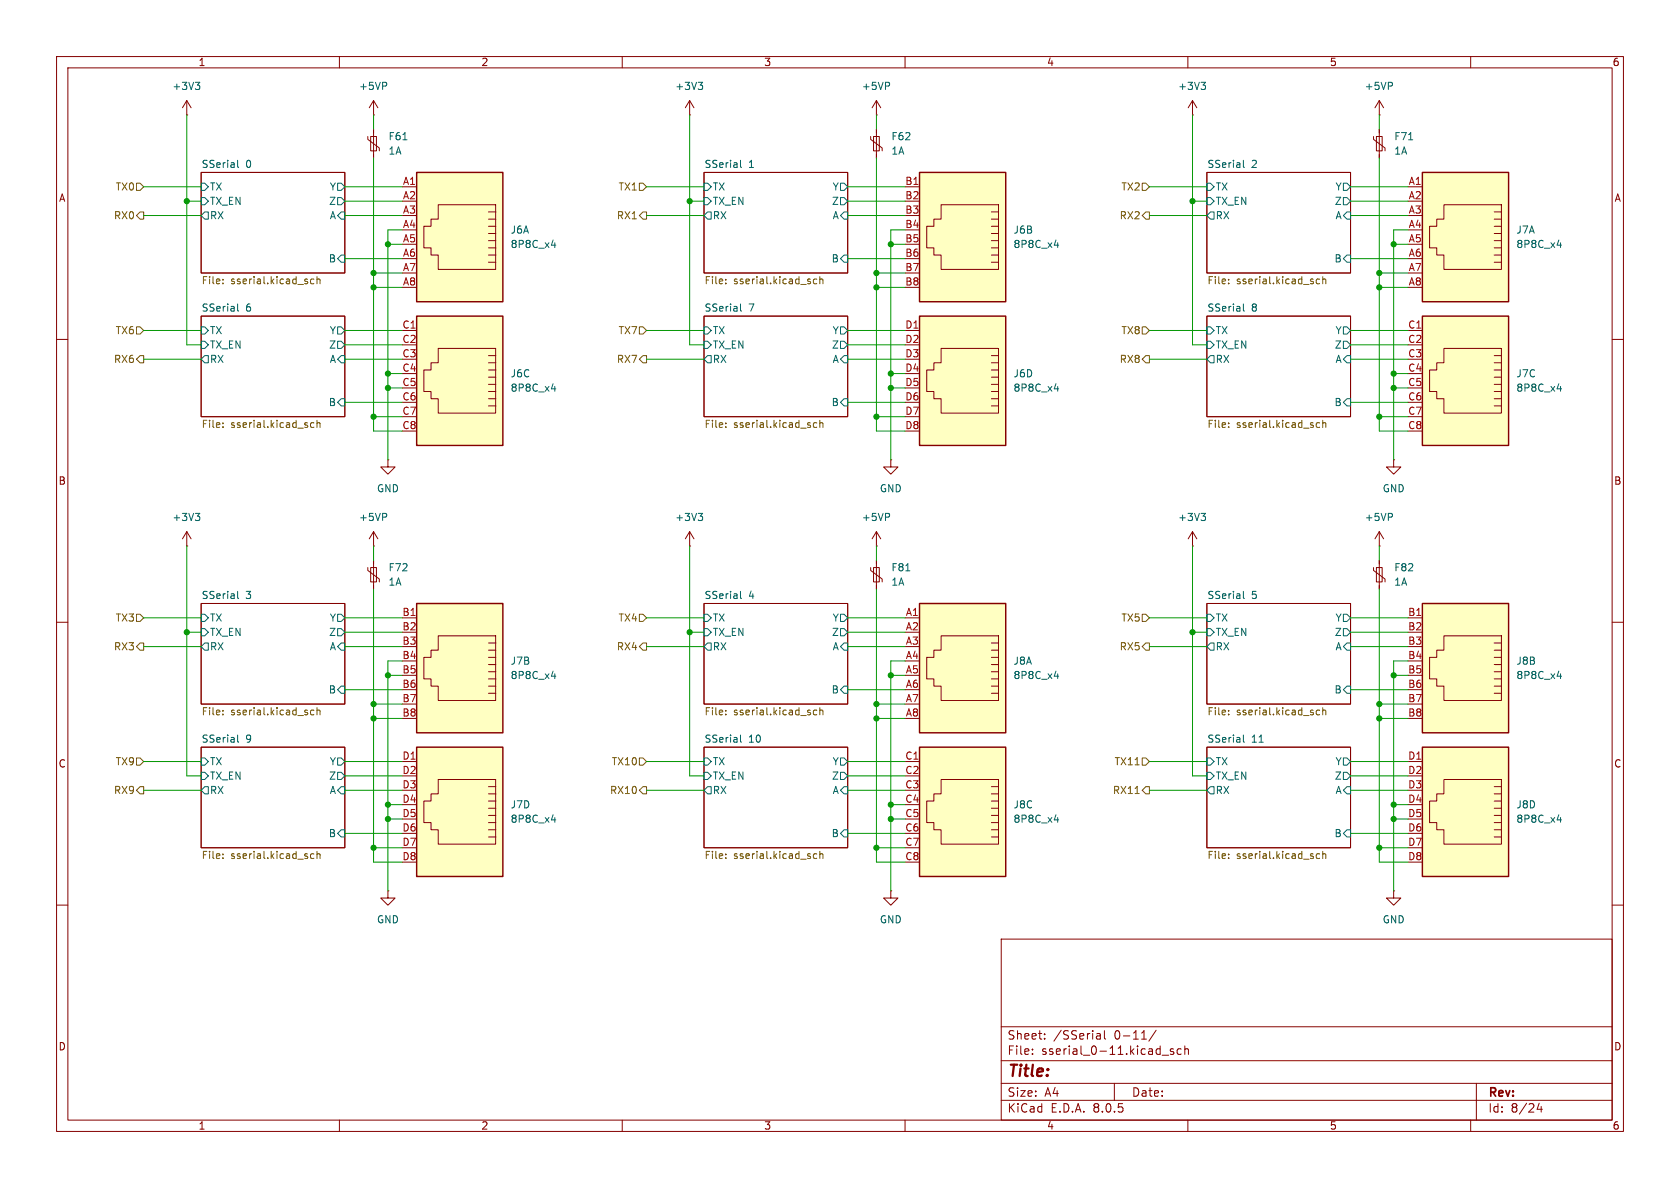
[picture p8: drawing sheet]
<svg xmlns="http://www.w3.org/2000/svg" width="297mm" height="210mm" viewBox="0 0 297 210" stroke-linecap="round" stroke-linejoin="round" font-family="sans-serif">
<g fill="none" stroke="#840000" stroke-width=".18">
<path d="M10 10h277v190h-277zM12 12h273v186h-273zM60 10v2M110 10v2M154.9 17.8l-.7 1.3M154.9 17.8v2.5M154.9 17.8l.8 1.3M160 10v2M210 10v2M243.8 17.8v2.5M243.8 17.8l-.7 1.3M243.8 17.8l.8 1.3"/>
<path d="M260 10v2M35.6 30.5h25.4v17.8h-25.4zM124.5 30.5h25.4v17.8h-25.4zM153.9 24.1v.5l2.1 1.6v.5M154.4 24.1h1v2.6h-1zM154.9 20.3h.1M154.9 22.9v5M213.4 30.5h25.4v17.8h-25.4zM242.8 24.1v.5l2.1 1.6v.5M243.3 24.1h1v2.6h-1zM243.8 20.3h.1M243.8 22.9v5"/>
<path d="M10 60h2M35.6 55.9h25.4v17.8h-25.4zM124.5 55.9h25.4v17.8h-25.4zM213.4 55.9h25.4v17.8h-25.4zM285 60h2M121.9 96.5h.1M121.9 94l-.7 1.3M121.9 94v2.5M121.9 94l.8 1.3M210.8 96.5h.1M210.8 94l-.7 1.3M210.8 94v2.5"/>
<path d="M210.8 94l.8 1.3M246.4 81.3v1.3h1.2l-1.2 1.2-1.3-1.2h1.3M246.4 81.3h.1M10 110h2M35.6 106.7h25.4v17.8h-25.4zM124.5 106.7h25.4v17.8h-25.4zM213.4 106.7h25.4v17.8h-25.4zM285 110h2M35.6 132.1h25.4v17.8h-25.4zM124.5 132.1h25.4v17.8h-25.4zM213.4 132.1h25.4v17.8h-25.4zM10 160h2"/>
<path d="M285 160h2M177 166h108v32h-108zM60 198v2M110 198v2M160 198v2M177 194.5h108M177 191.5h108M177 187.5h108M177 181.5h108M182.5 186.3v.1M182.5 185.5v.1M184.7 183.6v.1"/>
<path d="M184.7 182.8v.1M194 182.7l.5 .1v.9M194.5 183.6l-.5 .1M194.5 183.1h-.5M195.2 182.2v1.3l.3 .2M197 191.5v3M201.8 183.7h.9M204.4 182.1l-1.3 2M205.5 186.5h1.1M207.5 185.5l-.4-.1-.2 .2 .1 .2 .5 .2v.3h-.6M208.8 185.5l-.4-.1-.3 .3v.4l.1 .2h.6M209.5 185.5l.2-.1 .3 .1 .1 .9"/>
<path d="M209.5 184.9v1.5M210 198v2M260 198v2M261 191.5v6.5M272.1 195l-.4 1.1h1M272.5 195.6v1"/>
</g>
<g fill="none" stroke="#006464" stroke-width=".18">
<path d="M157.1 14.6l.2 .2-.2 .4M246 14.6l.2 .2-.2 .4M35.6 38.1l.6-.6h.6v1.2h-.6zM35.6 32.4h.6l.6 .6-.6 .7h-.6zM35.6 34.9h.6l.6 .7-.6 .6h-.6zM42 28.3v1.1l.2 .2M59.7 38.1l.6-.6h.7v1.2h-.7zM59.7 32.4h.6l.7 .6-.7 .7h-.6zM59.7 34.9h.6l.7 .7-.7 .6h-.6zM124.5 32.4h.6l.6 .6-.6 .7h-.6zM124.5 34.9h.6l.6 .7-.6 .6h-.6zM125.1 37.5h.6v1.2h-.6l-.6-.6z"/>
<path d="M130.9 28.3v1.1l.2 .2M148.6 32.4h.6l.7 .6-.7 .7h-.6zM148.6 34.9h.6l.7 .7-.7 .6h-.6zM149.2 37.5h.7v1.2h-.7l-.6-.6zM213.4 32.4h.6l.6 .6-.6 .7h-.6zM213.4 34.9h.6l.6 .7-.6 .6h-.6zM214 37.5h.6v1.2h-.6l-.6-.6zM219.8 28.3v1.1l.2 .2M237.5 32.4h.6l.7 .6-.7 .7h-.6zM237.5 34.9h.6l.7 .7-.7 .6h-.6zM238.1 37.5h.7v1.2h-.7l-.6-.6zM249 24.7h.8"/>
<path d="M35.6 57.8h.6l.6 .6-.6 .7h-.6zM42 53.7v1.1l.2 .2M59.7 57.8h.6l.7 .6-.7 .7h-.6zM59.7 45.7l.6-.6h.7v1.3h-.7zM124.5 57.8h.6l.6 .6-.6 .7h-.6zM130.9 53.7v1.1l.2 .2M148.6 57.8h.6l.7 .6-.7 .7h-.6zM149.2 45.1h.7v1.3h-.7l-.6-.7zM213.4 57.8h.6l.6 .6-.6 .7h-.6zM219.8 53.7v1.1l.2 .2M237.5 57.8h.6l.7 .6-.7 .7h-.6zM238.1 45.1h.7v1.3h-.7l-.6-.7z"/>
<path d="M35.6 60.3h.6l.6 .7-.6 .6h-.6zM36.2 62.9h.6v1.2h-.6l-.6-.6zM59.7 71.1l.6-.6h.7v1.3h-.7zM59.7 60.3h.6l.7 .7-.7 .6h-.6zM60.3 62.9h.7v1.2h-.7l-.6-.6zM124.5 60.3h.6l.6 .7-.6 .6h-.6zM125.1 62.9h.6v1.2h-.6l-.6-.6zM148.6 60.3h.6l.7 .7-.7 .6h-.6zM149.2 62.9h.7v1.2h-.7l-.6-.6zM149.2 70.5h.7v1.3h-.7l-.6-.7zM213.4 60.3h.6l.6 .7-.6 .6h-.6zM214 62.9h.6v1.2h-.6l-.6-.6z"/>
<path d="M237.5 60.3h.6l.7 .7-.7 .6h-.6zM238.1 62.9h.7v1.2h-.7l-.6-.6zM238.1 70.5h.7v1.3h-.7l-.6-.7zM123.4 90.7h.8l-.4 .5M124 91.2l.2 .3v.3l-.2 .2M212.3 90.7h.8l-.4 .5M212.9 91.2l.2 .3v.3l-.2 .2M35.6 114.3l.6-.6h.6v1.2h-.6zM35.6 108.6h.6l.6 .6-.6 .7h-.6zM35.6 111.1h.6l.6 .7-.6 .6h-.6zM42 104.5v1.1l.2 .2M59.7 108.6h.6l.7 .6-.7 .7h-.6z"/>
<path d="M59.7 111.1h.6l.7 .7-.7 .6h-.6zM60.3 113.7h.7v1.2h-.7l-.6-.6zM124.5 108.6h.6l.6 .6-.6 .7h-.6zM124.5 111.1h.6l.6 .7-.6 .6h-.6zM125.1 113.7h.6v1.2h-.6l-.6-.6zM130.9 104.5v1.1l.2 .2M148.6 108.6h.6l.7 .6-.7 .7h-.6zM148.6 111.1h.6l.7 .7-.7 .6h-.6zM149.2 113.7h.7v1.2h-.7l-.6-.6zM213.4 108.6h.6l.6 .6-.6 .7h-.6zM213.4 111.1h.6l.6 .7-.6 .6h-.6zM214 113.7h.6v1.2h-.6l-.6-.6z"/>
<path d="M219.8 104.5v1.1l.2 .2M237.5 108.6h.6l.7 .6-.7 .7h-.6zM237.5 111.1h.6l.7 .7-.7 .6h-.6zM238.1 113.7h.7v1.2h-.7l-.6-.6zM35.6 134h.6l.6 .6-.6 .7h-.6zM35.6 136.5h.6l.6 .7-.6 .6h-.6zM36.2 139.1h.6v1.2h-.6l-.6-.6zM42 129.9v1.1l.2 .2M59.7 139.7l.6-.6h.7v1.2h-.7zM59.7 134h.6l.7 .6-.7 .7h-.6zM59.7 136.5h.6l.7 .7-.7 .6h-.6zM60.3 121.3h.7v1.3h-.7l-.6-.7z"/>
<path d="M124.5 134h.6l.6 .6-.6 .7h-.6zM124.5 136.5h.6l.6 .7-.6 .6h-.6zM125.1 139.1h.6v1.2h-.6l-.6-.6zM130.9 129.9v1.1l.2 .2M148.6 134h.6l.7 .6-.7 .7h-.6zM148.6 136.5h.6l.7 .7-.7 .6h-.6zM149.2 139.1h.7v1.2h-.7l-.6-.6zM149.2 121.3h.7v1.3h-.7l-.6-.7zM213.4 134h.6l.6 .6-.6 .7h-.6zM213.4 136.5h.6l.6 .7-.6 .6h-.6zM214 139.1h.6v1.2h-.6l-.6-.6zM219.8 129.9v1.1l.2 .2"/>
<path d="M237.5 134h.6l.7 .6-.7 .7h-.6zM237.5 136.5h.6l.7 .7-.7 .6h-.6zM238.1 139.1h.7v1.2h-.7l-.6-.6zM238.1 121.3h.7v1.3h-.7l-.6-.7zM59.7 147.3l.6-.6h.7v1.3h-.7zM149.2 146.7h.7v1.3h-.7l-.6-.7zM238.1 146.7h.7v1.3h-.7l-.6-.7z"/>
</g>
<g fill="none" stroke="#725600" stroke-width=".18">
<path d="M39.4 49.4v.1M39.4 50v.2M55.5 49.4l-.4-.1-.2 .3 .1 .5h.5M56 48.9v1.3M56 49.4l.2-.1 .3 .1 .1 .8M128.3 49.4v.1M128.3 50v.2M144.4 49.4l-.4-.1-.2 .3 .1 .5h.5M144.9 49.4l.2-.1 .3 .1 .1 .8M144.9 48.9v1.3M217.2 49.4v.1M217.2 50v.2"/>
<path d="M233.3 49.4l-.4-.1-.2 .3 .1 .5h.5M233.8 48.9v1.3M233.8 49.4l.2-.1 .3 .1 .1 .8M39.4 75.4v.2M39.4 74.8v.1M55.5 74.8l-.4-.1-.2 .3 .1 .5h.5M56 74.8l.2-.1 .3 .1 .1 .8M56 74.3v1.3M128.3 75.4v.2M128.3 74.8v.1M144.4 74.8l-.4-.1-.2 .3 .1 .5h.5M144.9 74.8l.2-.1 .3 .1 .1 .8"/>
<path d="M144.9 74.3v1.3M217.2 75.4v.2M217.2 74.8v.1M233.3 74.8l-.4-.1-.2 .3 .1 .5h.5M233.8 74.8l.2-.1 .3 .1 .1 .8M233.8 74.3v1.3M39.4 125.6v.1M39.4 126.2v.2M55.5 125.6l-.4-.1-.2 .3 .1 .5h.5M56 125.1v1.3M56 125.6l.2-.1 .3 .1 .1 .8M128.3 125.6v.1"/>
<path d="M128.3 126.2v.2M144.4 125.6l-.4-.1-.2 .3 .1 .5h.5M144.9 125.6l.2-.1 .3 .1 .1 .8M144.9 125.1v1.3M217.2 125.6v.1M217.2 126.2v.2M233.3 125.6l-.4-.1-.2 .3 .1 .5h.5M233.8 125.1v1.3M233.8 125.6l.2-.1 .3 .1 .1 .8M39.4 151v.1M39.4 151.6v.2M55.5 151l-.4-.1-.2 .3 .1 .5h.5"/>
<path d="M56 150.5v1.3M56 151l.2-.1 .3 .1 .1 .8M128.3 151v.1M128.3 151.6v.2M144.4 151l-.4-.1-.2 .3 .1 .5h.5M144.9 151l.2-.1 .3 .1 .1 .8M144.9 150.5v1.3M217.2 151v.1M217.2 151.6v.2M233.3 151l-.4-.1-.2 .3 .1 .5h.5M233.8 150.5v1.3M233.8 151l.2-.1 .3 .1 .1 .8"/>
</g>
<path d="M251.5 30.5h15.2v22.8h-15.2z" fill="#ffffc2"/>
<path d="M251.5 30.5h15.2v22.8h-15.2z" fill="none" stroke="#840000" stroke-width=".25"/>
<g fill="none" stroke="#840000" stroke-width=".18">
<path d="M210.8 17.8l-.7 1.3M210.8 17.8v2.5M210.8 17.8l.8 1.3M210.8 20.3h.1M248.9 33h2.6M255.3 36.2h10.1v11.4h-10.1v-2.5h-1.3v-1.3h-1.3v-3.8h1.3v-1.3h1.3zM264.2 37.5h1.2M264.2 38.7h1.2M264.2 40h1.2M264.2 41.3h1.2M264.2 42.5h1.2M264.2 43.8h1.2"/>
<path d="M264.2 45.1h1.2M264.2 46.4h1.2"/>
</g>
<path d="M212.3 14.5h.8l-.4 .5M212.9 15l.2 .3v.3l-.2 .2M275.3 43.3h.8M275.9 42.9v.9" fill="none" stroke="#006464" stroke-width=".18"/>
<path d="M162.6 30.5h15.2v22.8h-15.2z" fill="#ffffc2"/>
<path d="M162.6 30.5h15.2v22.8h-15.2z" fill="none" stroke="#840000" stroke-width=".25"/>
<path d="M160 33h2.6M166.4 36.2h10.1v11.4h-10.1v-2.5h-1.3v-1.3h-1.3v-3.8h1.3v-1.3h1.3zM175.3 37.5h1.2M175.3 38.7h1.2M175.3 40h1.2M175.3 41.3h1.2M175.3 42.5h1.2M175.3 43.8h1.2M175.3 45.1h1.2M175.3 46.4h1.2M246.4 157.5v1.3h1.2l-1.2 1.2-1.3-1.2h1.3M246.4 157.5h.1" fill="none" stroke="#840000" stroke-width=".18"/>
<path d="M186.4 43.3h.8M187 42.9v.9" fill="none" stroke="#006464" stroke-width=".18"/>
<path d="M162.6 132.1h15.2v22.8h-15.2z" fill="#ffffc2"/>
<path d="M162.6 132.1h15.2v22.8h-15.2z" fill="none" stroke="#840000" stroke-width=".25"/>
<g fill="none" stroke="#840000" stroke-width=".18">
<path d="M66 99.1v5M68.6 81.3v1.3h1.2l-1.2 1.2-1.3-1.2h1.3M68.6 81.3h.1M65 100.3v.5l2.1 1.6v.5M65.5 100.3h1v2.6h-1zM160 134.6h2.6M166.4 137.8h10.1v11.4h-10.1v-2.5h-1.3v-1.3h-1.3v-3.8h1.3v-1.3h1.3zM175.3 139.1h1.2M175.3 140.3h1.2M175.3 141.6h1.2M175.3 142.9h1.2M175.3 144.1h1.2"/>
<path d="M175.3 145.4h1.2M175.3 146.7h1.2M175.3 148h1.2"/>
</g>
<path d="M186.4 144.9h.8M187 144.5v.9" fill="none" stroke="#006464" stroke-width=".18"/>
<path d="M73.7 30.5h15.2v22.8h-15.2z" fill="#ffffc2"/>
<path d="M73.7 30.5h15.2v22.8h-15.2z" fill="none" stroke="#840000" stroke-width=".25"/>
<g fill="none" stroke="#840000" stroke-width=".18">
<path d="M71.1 33h2.6M77.5 36.2h10.1v11.4h-10.1v-2.5h-1.3v-1.3h-1.3v-3.8h1.3v-1.3h1.3zM86.4 37.5h1.2M86.4 38.7h1.2M86.4 40h1.2M86.4 41.3h1.2M86.4 42.5h1.2M86.4 43.8h1.2M86.4 45.1h1.2M86.4 46.4h1.2M33 96.5h.1M33 94l-.7 1.3"/>
<path d="M33 94v2.5M33 94l.8 1.3M66 96.5h.1M66 94l-.7 1.3M66 94v2.5M66 94l.8 1.3M154.9 96.5h.1M154.9 94l-.7 1.3M154.9 94v2.5M154.9 94l.8 1.3M157.5 157.5v1.3h1.2l-1.2 1.2-1.3-1.2h1.3M157.5 157.5h.1"/>
</g>
<path d="M97.5 43.3h.8M98.1 42.9v.9M34.5 90.7h.8l-.4 .5M35.1 91.2l.2 .3v.3l-.2 .2M68.2 90.8l.2 .2-.2 .4M157.1 90.8l.2 .2-.2 .4" fill="none" stroke="#006464" stroke-width=".18"/>
<path d="M162.6 106.7h15.2v22.8h-15.2z" fill="#ffffc2"/>
<path d="M162.6 106.7h15.2v22.8h-15.2z" fill="none" stroke="#840000" stroke-width=".25"/>
<g fill="none" stroke="#840000" stroke-width=".18">
<path d="M154.9 99.1v5M153.9 100.3v.5l2.1 1.6v.5M154.4 100.3h1v2.6h-1zM160 109.2h2.6M166.4 112.4h10.1v11.4h-10.1v-2.5h-1.3v-1.3h-1.3v-3.8h1.3v-1.3h1.3zM175.3 113.7h1.2M175.3 114.9h1.2M175.3 116.2h1.2M175.3 117.5h1.2M175.3 118.7h1.2M175.3 120h1.2M175.3 121.3h1.2"/>
<path d="M175.3 122.6h1.2"/>
</g>
<path d="M160.1 100.9h.8M186.4 119.5h.8M187 119.1v.9" fill="none" stroke="#006464" stroke-width=".18"/>
<path d="M162.6 55.9h15.2v22.8h-15.2z" fill="#ffffc2"/>
<path d="M162.6 55.9h15.2v22.8h-15.2z" fill="none" stroke="#840000" stroke-width=".25"/>
<g fill="none" stroke="#840000" stroke-width=".18">
<path d="M121.9 17.8l-.7 1.3M121.9 17.8v2.5M121.9 17.8l.8 1.3M121.9 20.3h.1M160 58.4h2.6M166.4 61.6h10.1v11.4h-10.1v-2.5h-1.3v-1.3h-1.3v-3.8h1.3v-1.3h1.3zM175.3 62.9h1.2M175.3 64.1h1.2M175.3 65.4h1.2M175.3 66.7h1.2M175.3 67.9h1.2M175.3 69.2h1.2"/>
<path d="M175.3 70.5h1.2M175.3 71.8h1.2"/>
</g>
<path d="M123.4 14.5h.8l-.4 .5M124 15l.2 .3v.3l-.2 .2M186.4 68.7h.8M187 68.3v.9" fill="none" stroke="#006464" stroke-width=".18"/>
<path d="M73.7 55.9h15.2v22.8h-15.2z" fill="#ffffc2"/>
<path d="M73.7 55.9h15.2v22.8h-15.2z" fill="none" stroke="#840000" stroke-width=".25"/>
<g fill="none" stroke="#840000" stroke-width=".18">
<path d="M33 17.8l-.7 1.3M33 17.8v2.5M33 17.8l.8 1.3M66 17.8v2.5M66 17.8l-.7 1.3M66 17.8l.8 1.3M33 20.3h.1M65 24.1v.5l2.1 1.6v.5M65.5 24.1h1v2.6h-1zM66 20.3h.1M66 22.9v5M71.1 58.4h2.6"/>
<path d="M77.5 61.6h10.1v11.4h-10.1v-2.5h-1.3v-1.3h-1.3v-3.8h1.3v-1.3h1.3zM86.4 62.9h1.2M86.4 64.1h1.2M86.4 65.4h1.2M86.4 66.7h1.2M86.4 67.9h1.2M86.4 69.2h1.2M86.4 70.5h1.2M86.4 71.8h1.2M157.5 81.3v1.3h1.2l-1.2 1.2-1.3-1.2h1.3M157.5 81.3h.1"/>
</g>
<path d="M34.5 14.5h.8l-.4 .5M35.1 15l.2 .3v.3l-.2 .2M68.2 14.6l.2 .2-.2 .4M71.2 24.7h.8M97.5 68.7h.8M98.1 68.3v.9" fill="none" stroke="#006464" stroke-width=".18"/>
<path d="M251.5 132.1h15.2v22.8h-15.2z" fill="#ffffc2"/>
<path d="M251.5 132.1h15.2v22.8h-15.2z" fill="none" stroke="#840000" stroke-width=".25"/>
<path d="M248.9 134.6h2.6M255.3 137.8h10.1v11.4h-10.1v-2.5h-1.3v-1.3h-1.3v-3.8h1.3v-1.3h1.3zM264.2 139.1h1.2M264.2 140.3h1.2M264.2 141.6h1.2M264.2 142.9h1.2M264.2 144.1h1.2M264.2 145.4h1.2M264.2 146.7h1.2M264.2 148h1.2" fill="none" stroke="#840000" stroke-width=".18"/>
<path d="M275.3 144.9h.8M275.9 144.5v.9" fill="none" stroke="#006464" stroke-width=".18"/>
<path d="M251.5 106.7h15.2v22.8h-15.2z" fill="#ffffc2"/>
<path d="M251.5 106.7h15.2v22.8h-15.2z" fill="none" stroke="#840000" stroke-width=".25"/>
<g fill="none" stroke="#840000" stroke-width=".18">
<path d="M243.8 96.5h.1M243.8 94v2.5M243.8 99.1v5M243.8 94l-.7 1.3M243.8 94l.8 1.3M242.8 100.3v.5l2.1 1.6v.5M243.3 100.3h1v2.6h-1zM248.9 109.2h2.6M255.3 112.4h10.1v11.4h-10.1v-2.5h-1.3v-1.3h-1.3v-3.8h1.3v-1.3h1.3zM264.2 113.7h1.2M264.2 114.9h1.2M264.2 116.2h1.2"/>
<path d="M264.2 117.5h1.2M264.2 118.7h1.2M264.2 120h1.2M264.2 121.3h1.2M264.2 122.6h1.2"/>
</g>
<path d="M246 90.8l.2 .2-.2 .4M275.3 119.5h.8M275.9 119.1v.9" fill="none" stroke="#006464" stroke-width=".18"/>
<path d="M73.7 132.1h15.2v22.8h-15.2z" fill="#ffffc2"/>
<path d="M73.7 132.1h15.2v22.8h-15.2z" fill="none" stroke="#840000" stroke-width=".25"/>
<path d="M71.1 134.6h2.6M77.5 137.8h10.1v11.4h-10.1v-2.5h-1.3v-1.3h-1.3v-3.8h1.3v-1.3h1.3zM86.4 139.1h1.2M86.4 140.3h1.2M86.4 141.6h1.2M86.4 142.9h1.2M86.4 144.1h1.2M86.4 145.4h1.2M86.4 146.7h1.2M86.4 148h1.2" fill="none" stroke="#840000" stroke-width=".18"/>
<path d="M97.5 144.9h.8M98.1 144.5v.9" fill="none" stroke="#006464" stroke-width=".18"/>
<path d="M73.7 106.7h15.2v22.8h-15.2z" fill="#ffffc2"/>
<path d="M73.7 106.7h15.2v22.8h-15.2z" fill="none" stroke="#840000" stroke-width=".25"/>
<path d="M71.1 109.2h2.6M77.5 112.4h10.1v11.4h-10.1v-2.5h-1.3v-1.3h-1.3v-3.8h1.3v-1.3h1.3zM86.4 113.7h1.2M86.4 114.9h1.2M86.4 116.2h1.2M86.4 117.5h1.2M86.4 118.7h1.2M86.4 120h1.2M86.4 121.3h1.2M86.4 122.6h1.2M68.6 157.5v1.3h1.2l-1.2 1.2-1.3-1.2h1.3M68.6 157.5h.1" fill="none" stroke="#840000" stroke-width=".18"/>
<path d="M97.5 119.5h.8M98.1 119.1v.9" fill="none" stroke="#006464" stroke-width=".18"/>
<path d="M251.5 55.9h15.2v22.8h-15.2z" fill="#ffffc2"/>
<path d="M251.5 55.9h15.2v22.8h-15.2z" fill="none" stroke="#840000" stroke-width=".25"/>
<path d="M248.9 58.4h2.6M255.3 61.6h10.1v11.4h-10.1v-2.5h-1.3v-1.3h-1.3v-3.8h1.3v-1.3h1.3zM264.2 62.9h1.2M264.2 64.1h1.2M264.2 65.4h1.2M264.2 66.7h1.2M264.2 67.9h1.2M264.2 69.2h1.2M264.2 70.5h1.2M264.2 71.8h1.2" fill="none" stroke="#840000" stroke-width=".18"/>
<path d="M275.3 68.7h.8M275.9 68.3v.9" fill="none" stroke="#006464" stroke-width=".18"/>
<g fill="none" stroke="#725600" stroke-width=".18">
<path d="M24.1 32.4h.7l.6 .6-.6 .7h-.7zM24.8 37.5h.6v1.2h-.6l-.7-.6zM113 32.4h.7l.6 .6-.6 .7h-.7zM113.7 37.5h.6v1.2h-.6l-.7-.6zM201.9 32.4h.7l.6 .6-.6 .7h-.7zM202.6 37.5h.6v1.2h-.6l-.7-.6zM24.1 57.8h.7l.6 .6-.6 .7h-.7zM113 57.8h.7l.6 .6-.6 .7h-.7zM201.9 57.8h.7l.6 .6-.6 .7h-.7zM24.8 62.9h.6v1.2h-.6l-.7-.6zM113.7 62.9h.6v1.2h-.6l-.7-.6zM202.6 62.9h.6v1.2h-.6l-.7-.6z"/>
<path d="M24.1 108.6h.7l.6 .6-.6 .7h-.7zM24.1 114.3l.7-.6h.6v1.2h-.6zM113 108.6h.7l.6 .6-.6 .7h-.7zM113.7 113.7h.6v1.2h-.6l-.7-.6zM201.9 108.6h.7l.6 .6-.6 .7h-.7zM202.6 113.7h.6v1.2h-.6l-.7-.6zM24.1 134h.7l.6 .6-.6 .7h-.7zM24.8 139.1h.6v1.2h-.6l-.7-.6zM113 134h.7l.6 .6-.6 .7h-.7zM113.7 139.1h.6v1.2h-.6l-.7-.6zM201.9 134h.7l.6 .6-.6 .7h-.7zM202.6 139.1h.6v1.2h-.6l-.7-.6z"/>
<path d="M200.7 140.3h.7"/>
</g>
<g fill="none" stroke="#009600" stroke-width=".18">
<path d="M25.4 33h10.2M25.4 38.1h10.2M33 35.6h2.6M33 20.3v40.7h2.6M61 33h10.1M61 35.6h10.1M61 38.1h10.1M66 20.3v2.6M66 27.9v48.3h5.1M114.3 33h10.2M114.3 38.1h10.2M121.9 20.3v40.7h2.6"/>
<path d="M121.9 35.6h2.6M149.9 33h10.1M149.9 35.6h10.1M149.9 38.1h10.1M154.9 20.3v2.6M154.9 27.9v48.3h5.1M203.2 33h10.2M203.2 38.1h10.2M210.8 35.6h2.6M210.8 20.3v40.7h2.6M238.8 33h10.1M238.8 35.6h10.1"/>
<path d="M238.8 38.1h10.1M243.8 20.3v2.6M243.8 27.9v48.3h5.1M25.4 58.4h10.2M61 58.4h10.1M61 45.7h10.1M66 50.8h5.1M66 48.3h5.1M68.6 43.2h2.5M71.1 40.6h-2.5v40.7M114.3 58.4h10.2M149.9 58.4h10.1"/>
<path d="M149.9 45.7h10.1M154.9 50.8h5.1M154.9 48.3h5.1M157.5 43.2h2.5M160 40.6h-2.5v40.7M203.2 58.4h10.2M238.8 58.4h10.1M238.8 45.7h10.1M243.8 50.8h5.1M243.8 48.3h5.1M246.4 43.2h2.5M248.9 40.6h-2.5v40.7"/>
<path d="M25.4 63.5h10.2M61 63.5h10.1M61 61h10.1M61 71.1h10.1M66 73.7h5.1M68.6 68.6h2.5M68.6 66h2.5M114.3 63.5h10.2M149.9 63.5h10.1M149.9 61h10.1M149.9 71.1h10.1M154.9 73.7h5.1"/>
<path d="M157.5 68.6h2.5M157.5 66h2.5M203.2 63.5h10.2M238.8 63.5h10.1M238.8 61h10.1M238.8 71.1h10.1M243.8 73.7h5.1M246.4 68.6h2.5M246.4 66h2.5M33 96.5v40.7h2.6M66 96.5v2.6M121.9 96.5v40.7h2.6"/>
<path d="M154.9 96.5v2.6M210.8 96.5v40.7h2.6M243.8 96.5v2.6M25.4 114.3h10.2M25.4 109.2h10.2M33 111.8h2.6M61 111.8h10.1M61 114.3h10.1M61 109.2h10.1M66 104.1v48.3h5.1M68.6 119.4h2.5M71.1 116.8h-2.5v40.7"/>
<path d="M114.3 114.3h10.2M114.3 109.2h10.2M121.9 111.8h2.6M149.9 111.8h10.1M149.9 114.3h10.1M149.9 109.2h10.1M154.9 104.1v48.3h5.1M157.5 119.4h2.5M160 116.8h-2.5v40.7M203.2 114.3h10.2M203.2 109.2h10.2M210.8 111.8h2.6"/>
<path d="M238.8 111.8h10.1M238.8 114.3h10.1M238.8 109.2h10.1M243.8 104.1v48.3h5.1M246.4 119.4h2.5M248.9 116.8h-2.5v40.7M25.4 134.6h10.2M25.4 139.7h10.2M61 134.6h10.1M61 137.2h10.1M61 139.7h10.1M61 121.9h10.1"/>
<path d="M66 127h5.1M66 124.5h5.1M114.3 134.6h10.2M114.3 139.7h10.2M149.9 134.6h10.1M149.9 137.2h10.1M149.9 139.7h10.1M149.9 121.9h10.1M154.9 127h5.1M154.9 124.5h5.1M203.2 134.6h10.2M203.2 139.7h10.2"/>
<path d="M238.8 134.6h10.1M238.8 137.2h10.1M238.8 139.7h10.1M238.8 121.9h10.1M243.8 127h5.1M243.8 124.5h5.1M61 147.3h10.1M66 149.9h5.1M68.6 142.2h2.5M68.6 144.8h2.5M149.9 147.3h10.1M154.9 149.9h5.1"/>
<path d="M157.5 142.2h2.5M157.5 144.8h2.5M238.8 147.3h10.1M243.8 149.9h5.1M246.4 142.2h2.5M246.4 144.8h2.5"/>
</g>
<g fill="#009600" stroke="#009600" stroke-width=".18">
<circle cx="157.5" cy="43.2" r=".46"/>
<circle cx="154.9" cy="48.3" r=".46"/>
<circle cx="210.8" cy="35.6" r=".46"/>
<circle cx="154.9" cy="50.8" r=".46"/>
<circle cx="157.5" cy="66" r=".46"/>
<circle cx="157.5" cy="119.4" r=".46"/>
<circle cx="154.9" cy="73.7" r=".46"/>
<circle cx="157.5" cy="68.6" r=".46"/>
<circle cx="121.9" cy="35.6" r=".46"/>
<circle cx="121.9" cy="111.8" r=".46"/>
<circle cx="154.9" cy="124.5" r=".46"/>
<circle cx="154.9" cy="127" r=".46"/>
<circle cx="157.5" cy="142.2" r=".46"/>
<circle cx="157.5" cy="144.8" r=".46"/>
<circle cx="154.9" cy="149.9" r=".46"/>
<circle cx="210.8" cy="111.8" r=".46"/>
<circle cx="66" cy="48.3" r=".46"/>
<circle cx="68.6" cy="43.2" r=".46"/>
<circle cx="68.6" cy="66" r=".46"/>
<circle cx="66" cy="50.8" r=".46"/>
<circle cx="33" cy="35.6" r=".46"/>
<circle cx="246.4" cy="142.2" r=".46"/>
<circle cx="246.4" cy="144.8" r=".46"/>
<circle cx="246.4" cy="119.4" r=".46"/>
<circle cx="243.8" cy="124.5" r=".46"/>
<circle cx="243.8" cy="149.9" r=".46"/>
<circle cx="243.8" cy="127" r=".46"/>
<circle cx="68.6" cy="144.8" r=".46"/>
<circle cx="68.6" cy="142.2" r=".46"/>
<circle cx="66" cy="127" r=".46"/>
<circle cx="66" cy="124.5" r=".46"/>
<circle cx="68.6" cy="119.4" r=".46"/>
<circle cx="66" cy="149.9" r=".46"/>
<circle cx="243.8" cy="50.8" r=".46"/>
<circle cx="243.8" cy="48.3" r=".46"/>
<circle cx="246.4" cy="66" r=".46"/>
<circle cx="243.8" cy="73.7" r=".46"/>
<circle cx="246.4" cy="43.2" r=".46"/>
<circle cx="246.4" cy="68.6" r=".46"/>
<circle cx="68.6" cy="68.6" r=".46"/>
<circle cx="66" cy="73.7" r=".46"/>
<circle cx="33" cy="111.8" r=".46"/>
</g>
<text font-size="2.8" fill="#840000" x="178" y="190.9">Title:</text>
<g font-size="2.1" fill="#840000">
<text x="178" y="184">Sheet:</text>
<text x="186.2" y="184">/SSerial</text>
<text x="197" y="184">0-11/</text>
<text x="178" y="186.7">File:</text>
<text x="184.1" y="186.7">sserial_0-11.kicad_sch</text>
<text x="178" y="196.9">KiCad</text>
<text x="178" y="194.1">Size:</text>
<text x="184.7" y="194.1">A4</text>
<text x="185.7" y="196.9">E.D.A.</text>
<text x="193.3" y="196.9">8.0.5</text>
<text x="200" y="194.1">Date:</text>
<text x="263" y="194.3">Rev:</text>
<text x="263" y="196.9">Id:</text>
<text x="267.1" y="196.9">8/24</text>
</g>
<g font-size="1.8" fill="#840000">
<text x="35" y="11.9">1</text>
<text x="85" y="11.9">2</text>
<text x="135" y="11.9">3</text>
<text x="185" y="11.9">4</text>
<text x="235" y="11.9">5</text>
<text x="285" y="11.9">6</text>
<text x="10.3" y="35.9">A</text>
<text x="285.3" y="35.9">A</text>
<text x="10.3" y="85.9">B</text>
<text x="285.3" y="85.9">B</text>
<text x="10.3" y="135.9">C</text>
<text x="285.3" y="135.9">C</text>
<text x="10.3" y="185.9">D</text>
<text x="285.3" y="185.9">D</text>
<text x="35" y="199.9">1</text>
<text x="85" y="199.9">2</text>
<text x="135" y="199.9">3</text>
<text x="185" y="199.9">4</text>
<text x="235" y="199.9">5</text>
<text x="285" y="199.9">6</text>
</g>
<g font-size="1.8" fill="#006464">
<text x="30.4" y="16.1">+3V3</text>
<text x="63.4" y="16.1">+5VP</text>
<text x="119.3" y="16.1">+3V3</text>
<text x="152.3" y="16.1">+5VP</text>
<text x="208.2" y="16.1">+3V3</text>
<text x="241.2" y="16.1">+5VP</text>
<text x="35.6" y="29.8">SSerial</text>
<text x="43.4" y="29.8">0</text>
<text x="68.6" y="27.5">1A</text>
<text x="68.6" y="25">F61</text>
<text x="124.5" y="29.8">SSerial</text>
<text x="132.3" y="29.8">1</text>
<text x="157.5" y="27.5">1A</text>
<text x="157.5" y="25">F62</text>
<text x="213.4" y="29.8">SSerial</text>
<text x="221.2" y="29.8">2</text>
<text x="246.4" y="27.5">1A</text>
<text x="246.4" y="25">F71</text>
<text x="37" y="33.9">TX</text>
<text x="58.2" y="33.9">Y</text>
<text x="125.9" y="33.9">TX</text>
<text x="147.1" y="33.9">Y</text>
<text x="214.8" y="33.9">TX</text>
<text x="236" y="33.9">Y</text>
<text x="37" y="39">RX</text>
<text x="37" y="36.4">TX_EN</text>
<text x="58.1" y="36.4">Z</text>
<text x="58.2" y="39">A</text>
<text x="90.2" y="41.5">J6A</text>
<text x="125.9" y="39">RX</text>
<text x="125.9" y="36.4">TX_EN</text>
<text x="147" y="36.4">Z</text>
<text x="147.1" y="39">A</text>
<text x="179.1" y="41.5">J6B</text>
<text x="214.8" y="39">RX</text>
<text x="214.8" y="36.4">TX_EN</text>
<text x="235.9" y="36.4">Z</text>
<text x="236" y="39">A</text>
<text x="268" y="41.5">J7A</text>
<text x="58" y="46.6">B</text>
<text x="90.2" y="44">8P8C_x4</text>
<text x="146.9" y="46.6">B</text>
<text x="179.1" y="44">8P8C_x4</text>
<text x="235.8" y="46.6">B</text>
<text x="268" y="44">8P8C_x4</text>
<text x="35.6" y="55.2">SSerial</text>
<text x="37" y="59.3">TX</text>
<text x="43.4" y="55.2">6</text>
<text x="58.2" y="59.3">Y</text>
<text x="124.5" y="55.2">SSerial</text>
<text x="125.9" y="59.3">TX</text>
<text x="132.3" y="55.2">7</text>
<text x="147.1" y="59.3">Y</text>
<text x="213.4" y="55.2">SSerial</text>
<text x="214.8" y="59.3">TX</text>
<text x="221.2" y="55.2">8</text>
<text x="236" y="59.3">Y</text>
<text x="37" y="64.4">RX</text>
<text x="37" y="61.8">TX_EN</text>
<text x="58.1" y="61.8">Z</text>
<text x="58.2" y="64.4">A</text>
<text x="125.9" y="64.4">RX</text>
<text x="125.9" y="61.8">TX_EN</text>
<text x="147" y="61.8">Z</text>
<text x="147.1" y="64.4">A</text>
<text x="214.8" y="64.4">RX</text>
<text x="214.8" y="61.8">TX_EN</text>
<text x="235.9" y="61.8">Z</text>
<text x="236" y="64.4">A</text>
<text x="58" y="72">B</text>
<text x="90.2" y="66.9">J6C</text>
<text x="90.2" y="69.4">8P8C_x4</text>
<text x="146.9" y="72">B</text>
<text x="179.1" y="66.9">J6D</text>
<text x="179.1" y="69.4">8P8C_x4</text>
<text x="235.8" y="72">B</text>
<text x="268" y="66.9">J7C</text>
<text x="268" y="69.4">8P8C_x4</text>
<text x="66.5" y="87.2">GND</text>
<text x="155.4" y="87.2">GND</text>
<text x="244.3" y="87.2">GND</text>
<text x="30.4" y="92.3">+3V3</text>
<text x="63.4" y="92.3">+5VP</text>
<text x="119.3" y="92.3">+3V3</text>
<text x="152.3" y="92.3">+5VP</text>
<text x="208.2" y="92.3">+3V3</text>
<text x="241.2" y="92.3">+5VP</text>
<text x="68.6" y="101.2">F72</text>
<text x="157.5" y="101.2">F81</text>
<text x="246.4" y="101.2">F82</text>
<text x="35.6" y="106">SSerial</text>
<text x="43.4" y="106">3</text>
<text x="68.6" y="103.7">1A</text>
<text x="124.5" y="106">SSerial</text>
<text x="132.3" y="106">4</text>
<text x="157.5" y="103.7">1A</text>
<text x="213.4" y="106">SSerial</text>
<text x="221.2" y="106">5</text>
<text x="246.4" y="103.7">1A</text>
<text x="37" y="110.1">TX</text>
<text x="37" y="112.6">TX_EN</text>
<text x="58.1" y="112.6">Z</text>
<text x="58.2" y="110.1">Y</text>
<text x="125.9" y="110.1">TX</text>
<text x="125.9" y="112.6">TX_EN</text>
<text x="147" y="112.6">Z</text>
<text x="147.1" y="110.1">Y</text>
<text x="214.8" y="110.1">TX</text>
<text x="214.8" y="112.6">TX_EN</text>
<text x="235.9" y="112.6">Z</text>
<text x="236" y="110.1">Y</text>
<text x="37" y="115.2">RX</text>
<text x="58.2" y="115.2">A</text>
<text x="90.2" y="117.7">J7B</text>
<text x="125.9" y="115.2">RX</text>
<text x="147.1" y="115.2">A</text>
<text x="179.1" y="117.7">J8A</text>
<text x="214.8" y="115.2">RX</text>
<text x="236" y="115.2">A</text>
<text x="268" y="117.7">J8B</text>
<text x="58" y="122.8">B</text>
<text x="90.2" y="120.2">8P8C_x4</text>
<text x="146.9" y="122.8">B</text>
<text x="179.1" y="120.2">8P8C_x4</text>
<text x="235.8" y="122.8">B</text>
<text x="268" y="120.2">8P8C_x4</text>
<text x="35.6" y="131.4">SSerial</text>
<text x="43.4" y="131.4">9</text>
<text x="124.5" y="131.4">SSerial</text>
<text x="132.3" y="131.4">10</text>
<text x="213.4" y="131.4">SSerial</text>
<text x="221.2" y="131.4">11</text>
<text x="37" y="135.5">TX</text>
<text x="58.2" y="135.5">Y</text>
<text x="125.9" y="135.5">TX</text>
<text x="147.1" y="135.5">Y</text>
<text x="214.8" y="135.5">TX</text>
<text x="236" y="135.5">Y</text>
<text x="37" y="140.6">RX</text>
<text x="37" y="138">TX_EN</text>
<text x="58.1" y="138">Z</text>
<text x="58.2" y="140.6">A</text>
<text x="90.2" y="143.1">J7D</text>
<text x="125.9" y="140.6">RX</text>
<text x="125.9" y="138">TX_EN</text>
<text x="147" y="138">Z</text>
<text x="147.1" y="140.6">A</text>
<text x="179.1" y="143.1">J8C</text>
<text x="214.8" y="140.6">RX</text>
<text x="214.8" y="138">TX_EN</text>
<text x="235.9" y="138">Z</text>
<text x="236" y="140.6">A</text>
<text x="268" y="143.1">J8D</text>
<text x="58" y="148.2">B</text>
<text x="90.2" y="145.6">8P8C_x4</text>
<text x="146.9" y="148.2">B</text>
<text x="179.1" y="145.6">8P8C_x4</text>
<text x="235.8" y="148.2">B</text>
<text x="268" y="145.6">8P8C_x4</text>
<text x="66.5" y="163.4">GND</text>
<text x="155.4" y="163.4">GND</text>
<text x="244.3" y="163.4">GND</text>
</g>
<g font-size="1.8" fill="#725600">
<text x="20.3" y="33.9">TX0</text>
<text x="109.2" y="33.9">TX1</text>
<text x="198.1" y="33.9">TX2</text>
<text x="20" y="39">RX0</text>
<text x="108.9" y="39">RX1</text>
<text x="197.8" y="39">RX2</text>
<text x="35.6" y="50.6">File:</text>
<text x="40.8" y="50.6">sserial.kicad_sch</text>
<text x="124.5" y="50.6">File:</text>
<text x="129.7" y="50.6">sserial.kicad_sch</text>
<text x="213.4" y="50.6">File:</text>
<text x="218.6" y="50.6">sserial.kicad_sch</text>
<text x="20.3" y="59.3">TX6</text>
<text x="109.2" y="59.3">TX7</text>
<text x="198.1" y="59.3">TX8</text>
<text x="20" y="64.4">RX6</text>
<text x="108.9" y="64.4">RX7</text>
<text x="197.8" y="64.4">RX8</text>
<text x="35.6" y="76">File:</text>
<text x="40.8" y="76">sserial.kicad_sch</text>
<text x="124.5" y="76">File:</text>
<text x="129.7" y="76">sserial.kicad_sch</text>
<text x="213.4" y="76">File:</text>
<text x="218.6" y="76">sserial.kicad_sch</text>
<text x="20.3" y="110.1">TX3</text>
<text x="109.2" y="110.1">TX4</text>
<text x="198.1" y="110.1">TX5</text>
<text x="20" y="115.2">RX3</text>
<text x="108.9" y="115.2">RX4</text>
<text x="197.8" y="115.2">RX5</text>
<text x="35.6" y="126.8">File:</text>
<text x="40.8" y="126.8">sserial.kicad_sch</text>
<text x="124.5" y="126.8">File:</text>
<text x="129.7" y="126.8">sserial.kicad_sch</text>
<text x="213.4" y="126.8">File:</text>
<text x="218.6" y="126.8">sserial.kicad_sch</text>
<text x="20.3" y="135.5">TX9</text>
<text x="108" y="135.5">TX10</text>
<text x="196.9" y="135.5">TX11</text>
<text x="20" y="140.6">RX9</text>
<text x="107.7" y="140.6">RX10</text>
<text x="196.6" y="140.6">RX11</text>
<text x="35.6" y="152.2">File:</text>
<text x="40.8" y="152.2">sserial.kicad_sch</text>
<text x="124.5" y="152.2">File:</text>
<text x="129.7" y="152.2">sserial.kicad_sch</text>
<text x="213.4" y="152.2">File:</text>
<text x="218.6" y="152.2">sserial.kicad_sch</text>
</g>
<g font-size="1.8" fill="#a90000">
<text x="71.1" y="32.8">A1</text>
<text x="71.1" y="35.3">A2</text>
<text x="159.9" y="32.8">B1</text>
<text x="159.9" y="35.3">B2</text>
<text x="248.9" y="32.8">A1</text>
<text x="248.9" y="35.3">A2</text>
<text x="71.1" y="37.8">A3</text>
<text x="71.1" y="40.4">A4</text>
<text x="159.9" y="37.8">B3</text>
<text x="159.9" y="40.4">B4</text>
<text x="248.9" y="37.8">A3</text>
<text x="248.9" y="40.4">A4</text>
<text x="71.1" y="42.9">A5</text>
<text x="71.1" y="45.5">A6</text>
<text x="159.9" y="42.9">B5</text>
<text x="159.9" y="45.5">B6</text>
<text x="248.9" y="42.9">A5</text>
<text x="248.9" y="45.5">A6</text>
<text x="71.1" y="48">A7</text>
<text x="71.1" y="50.5">A8</text>
<text x="159.9" y="48">B7</text>
<text x="159.9" y="50.5">B8</text>
<text x="248.9" y="48">A7</text>
<text x="248.9" y="50.5">A8</text>
<text x="71" y="58.2">C1</text>
<text x="159.9" y="58.2">D1</text>
<text x="248.8" y="58.2">C1</text>
<text x="71" y="60.7">C2</text>
<text x="71" y="63.2">C3</text>
<text x="71" y="65.8">C4</text>
<text x="159.9" y="60.7">D2</text>
<text x="159.9" y="63.2">D3</text>
<text x="159.9" y="65.8">D4</text>
<text x="248.8" y="60.7">C2</text>
<text x="248.8" y="63.2">C3</text>
<text x="248.8" y="65.8">C4</text>
<text x="71" y="68.3">C5</text>
<text x="71" y="70.9">C6</text>
<text x="159.9" y="68.3">D5</text>
<text x="159.9" y="70.9">D6</text>
<text x="248.8" y="68.3">C5</text>
<text x="248.8" y="70.9">C6</text>
<text x="71" y="73.4">C7</text>
<text x="71" y="75.9">C8</text>
<text x="159.9" y="73.4">D7</text>
<text x="159.9" y="75.9">D8</text>
<text x="248.8" y="73.4">C7</text>
<text x="248.8" y="75.9">C8</text>
<text x="71" y="109">B1</text>
<text x="71" y="111.5">B2</text>
<text x="160" y="109">A1</text>
<text x="160" y="111.5">A2</text>
<text x="248.8" y="109">B1</text>
<text x="248.8" y="111.5">B2</text>
<text x="71" y="114">B3</text>
<text x="71" y="116.6">B4</text>
<text x="71" y="119.1">B5</text>
<text x="160" y="114">A3</text>
<text x="160" y="116.6">A4</text>
<text x="160" y="119.1">A5</text>
<text x="248.8" y="114">B3</text>
<text x="248.8" y="116.6">B4</text>
<text x="248.8" y="119.1">B5</text>
<text x="71" y="121.7">B6</text>
<text x="71" y="124.2">B7</text>
<text x="160" y="121.7">A6</text>
<text x="160" y="124.2">A7</text>
<text x="248.8" y="121.7">B6</text>
<text x="248.8" y="124.2">B7</text>
<text x="71" y="126.7">B8</text>
<text x="160" y="126.7">A8</text>
<text x="248.8" y="126.7">B8</text>
<text x="71" y="134.4">D1</text>
<text x="71" y="136.9">D2</text>
<text x="159.9" y="134.4">C1</text>
<text x="159.9" y="136.9">C2</text>
<text x="248.8" y="134.4">D1</text>
<text x="248.8" y="136.9">D2</text>
<text x="71" y="139.4">D3</text>
<text x="71" y="142">D4</text>
<text x="159.9" y="139.4">C3</text>
<text x="159.9" y="142">C4</text>
<text x="248.8" y="139.4">D3</text>
<text x="248.8" y="142">D4</text>
<text x="71" y="144.5">D5</text>
<text x="71" y="147.1">D6</text>
<text x="71" y="149.6">D7</text>
<text x="159.9" y="144.5">C5</text>
<text x="159.9" y="147.1">C6</text>
<text x="159.9" y="149.6">C7</text>
<text x="248.8" y="144.5">D5</text>
<text x="248.8" y="147.1">D6</text>
<text x="248.8" y="149.6">D7</text>
<text x="71" y="152.1">D8</text>
<text x="159.9" y="152.1">C8</text>
<text x="248.8" y="152.1">D8</text>
</g>
</svg>
